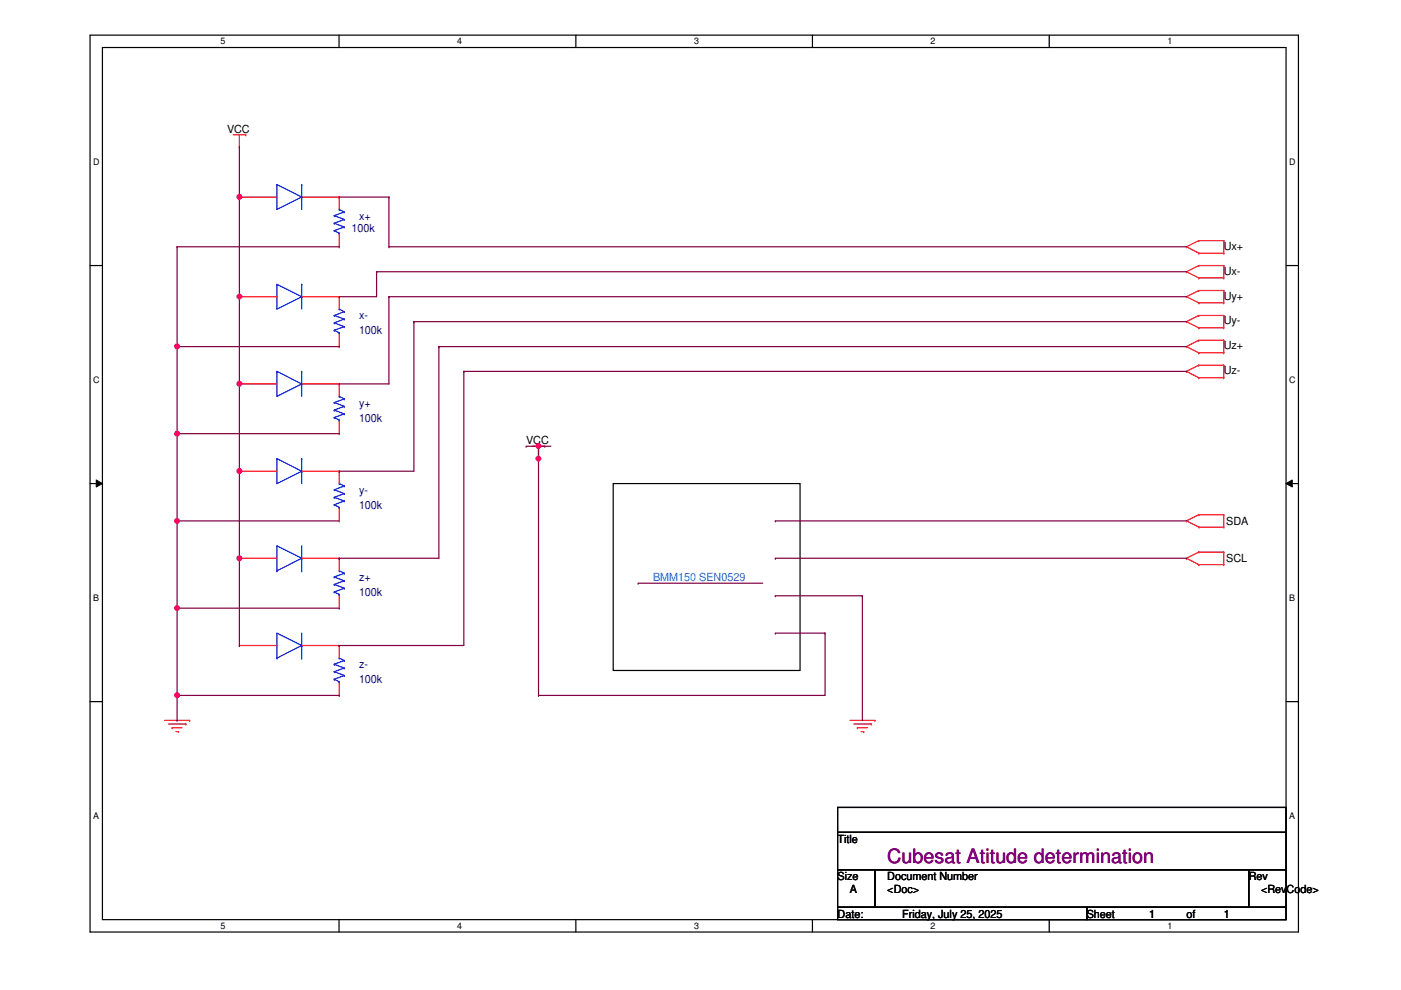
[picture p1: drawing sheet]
<svg xmlns="http://www.w3.org/2000/svg" width="297mm" height="210mm" viewBox="0 0 297 210" stroke-linecap="round" stroke-linejoin="round" font-family="sans-serif">
<path d="M19.1 7.5h256.2v190.1h-256.2zM21.7 10.1h251v184.9h-251z" fill="none" stroke="#000" stroke-width=".25"/>
<g fill="#fff">
<path d="M46.8 7.7h1v2.1h-1z"/>
<path d="M46.8 195.2h1v2.2h-1z"/>
</g>
<path d="M71.9 7.5v2.6M71.9 195v2.6" fill="none" stroke="#000" stroke-width=".25"/>
<g fill="#fff">
<path d="M96.9 7.7h1.1v2.1h-1.1z"/>
<path d="M96.9 195.2h1.1v2.2h-1.1z"/>
</g>
<path d="M122.1 7.5v2.6M122.1 195v2.6" fill="none" stroke="#000" stroke-width=".25"/>
<g fill="#fff">
<path d="M147.2 7.7h1v2.1h-1z"/>
<path d="M147.2 195.2h1v2.2h-1z"/>
</g>
<path d="M172.3 7.5v2.6M172.3 195v2.6" fill="none" stroke="#000" stroke-width=".25"/>
<g fill="#fff">
<path d="M197.3 7.7h1v2.1h-1z"/>
<path d="M197.3 195.2h1v2.2h-1z"/>
</g>
<path d="M222.5 7.5v2.6M222.5 195v2.6" fill="none" stroke="#000" stroke-width=".25"/>
<g fill="#fff">
<path d="M247.5 7.7h1v2.1h-1z"/>
<path d="M247.5 195.2h1v2.2h-1z"/>
<path d="M19.8 33.2h1.3v2.1h-1.3z"/>
<path d="M273.3 33.2h1.4v2.1h-1.4z"/>
<path d="M19.8 79.4h1.3v2.1h-1.3z"/>
<path d="M273.3 79.4h1.4v2.1h-1.4z"/>
</g>
<path d="M19.1 56.3h2.6M272.7 56.3h2.6" fill="none" stroke="#000" stroke-width=".25"/>
<g fill="#fff">
<path d="M19.8 125.6h1.2v2.2h-1.2z"/>
<path d="M273.3 125.6h1.3v2.2h-1.3z"/>
</g>
<path d="M19.1 102.5h2.6M272.7 102.5h2.6" fill="none" stroke="#000" stroke-width=".25"/>
<path d="M20.4 101.8l1.3 .7-1.3 .8zM272.7 102.5l1.3-.7v1.5z" fill="#000"/>
<path d="M20.4 101.8l1.3 .7-1.3 .8zM272.7 102.5l1.3-.7v1.5z" fill="none" stroke="#000" stroke-width=".21"/>
<g fill="#fff">
<path d="M19.8 171.9h1.2v2.1h-1.2z"/>
<path d="M273.3 171.9h1.3v2.1h-1.3z"/>
</g>
<path d="M130 102.5h39.6v39.7h-39.6zM19.1 148.8h2.6M272.7 148.8h2.6M177.6 171.2h95.1v5.3h-95.1zM177.6 176.5h95.1v7.9h-95.1zM177.6 184.4h7.9v8h-7.9zM177.6 192.4h52.8v2.6h-52.8zM185.5 184.4h79.3v8h-79.3zM230.4 192.4h42.3v2.6h-42.3zM264.8 184.4h7.9v8h-7.9z" fill="none" stroke="#000" stroke-width=".25"/>
<g fill="none" stroke="#f00" stroke-width=".25">
<path d="M49.4 28.6h2.7M50.8 31.2h.1M50.8 28.6v2.6M52.1 28.6h.1M50.8 41.8h.1M50.8 41.8h7.9M64 41.8h7.9M71.9 41.8h.1M71.9 52.3h.1M71.9 41.8v2.6M71.9 49.7v2.6M251.5 52.3h.1"/>
<path d="M251.5 57.6h.1M251.5 52.3l2.7 1.4M251.5 57.6l2.7 1.3M254.2 51h.1M254.2 53.7h.1M254.2 56.3h.1M254.2 58.9h.1M254.2 51l-2.7 1.3M254.2 51h5.3M254.2 53.7h5.3M254.2 56.3l-2.7 1.3M254.2 56.3h5.3"/>
<path d="M254.2 58.9h5.3M259.5 51h.1M259.5 53.7h.1M259.5 56.3h.1M259.5 58.9h.1M259.5 51v2.7M259.5 56.3v2.6M50.8 62.9h.1M50.8 62.9h7.9M64 62.9h7.9M71.9 62.9h.1M71.9 73.5h.1"/>
<path d="M71.9 62.9v2.6M71.9 70.8v2.7M251.5 62.9h.1M251.5 68.2h.1M251.5 73.5h.1M251.5 78.7h.1M251.5 62.9l2.7 1.3M251.5 68.2l2.7 1.3M251.5 73.5l2.7 1.3M251.5 78.7l2.7 1.4M254.2 61.6h.1M254.2 64.2h.1"/>
<path d="M254.2 69.5h.1M254.2 66.9h.1M254.2 72.1h.1M254.2 74.8h.1M254.2 77.4h.1M254.2 61.6l-2.7 1.3M254.2 61.6h5.3M254.2 64.2h5.3M254.2 69.5h5.3M254.2 66.9h5.3M254.2 66.9l-2.7 1.3M254.2 72.1l-2.7 1.4"/>
<path d="M254.2 72.1h5.3M254.2 74.8h5.3M254.2 77.4l-2.7 1.3M254.2 77.4h5.3M259.5 61.6h.1M259.5 64.2h.1M259.5 69.5h.1M259.5 66.9h.1M259.5 72.1h.1M259.5 74.8h.1M259.5 77.4h.1M259.5 61.6v2.6"/>
<path d="M259.5 66.9v2.6M259.5 72.1v2.7M259.5 77.4v2.7M50.8 99.9h.1M50.8 81.4h.1M50.8 99.9h7.9M50.8 81.4h7.9M64 99.9h7.9M64 81.4h7.9M71.9 99.9h.1M71.9 81.4h.1M71.9 91.9h.1"/>
<path d="M71.9 81.4v2.6M71.9 89.3v2.6M71.9 99.9v2.6M112.9 94.6h2.6M114.2 97.2h.1M114.2 94.6v2.6M115.5 94.6h.1M254.2 80.1h.1M254.2 80.1h5.3M259.5 80.1h.1M50.8 118.4h.1M50.8 118.4h7.9"/>
<path d="M64 118.4h7.9M71.9 110.4h.1M71.9 118.4h.1M71.9 107.8v2.6M71.9 118.4v2.6M251.5 110.4h.1M251.5 118.4h.1M251.5 110.4l2.7 1.4M251.5 118.4l2.7 1.3M254.2 109.1h.1M254.2 111.8h.1M254.2 117.1h.1"/>
<path d="M254.2 119.7h.1M254.2 109.1l-2.7 1.3M254.2 109.1h5.3M254.2 111.8h5.3M254.2 117.1l-2.7 1.3M254.2 117.1h5.3M254.2 119.7h5.3M259.5 109.1h.1M259.5 111.8h.1M259.5 117.1h.1M259.5 119.7h.1M259.5 109.1v2.7"/>
<path d="M259.5 117.1v2.6M50.8 136.9h.1M50.8 136.9h7.9M64 136.9h7.9M71.9 136.9h.1M71.9 128.9h.1M71.9 126.3v2.6M71.9 136.9v2.6M34.9 152.7h5.3M35.7 153.5h3.7M36.5 154.3h.1M36.5 154.3h2.1"/>
<path d="M37.3 155.1h.5M37.8 155.1h.1M39.4 153.5h.1M40.2 152.7h.1M71.9 147.4h.1M71.9 144.8v2.6M180.2 152.7h5.3M181 153.5h3.7M181.8 154.3h.1M181.8 154.3h2.1M182.6 155.1h.5M183.1 155.1h.1"/>
<path d="M184.7 153.5h.1M185.5 152.7h.1"/>
</g>
<g fill="none" stroke="#00f" stroke-width=".25">
<path d="M58.7 39.1h.1M58.7 39.1v5.3l5.3-2.6M58.7 39.1l5.3 2.7M64 39.1h.1M64 39.1v5.3M64 41.8h.1M70.9 48.9h.1M70.9 47.3h.1M70.9 45.7h.1M70.9 48.9l1 .5M70.9 47.3l2.1 .8M70.9 45.7l2.1 .8"/>
<path d="M71.9 44.4h.1M71.9 49.4h.1M71.9 49.4v.3M71.9 44.4l1.1 .6M73 48.1h.1M73 46.5h.1M73 45h.1M73 48.1l-2.1 .8M73 46.5l-2.1 .8M73 45l-2.1 .7M58.7 78.7h.1M58.7 60.3h.1"/>
<path d="M58.7 60.3v5.2l5.3-2.6M58.7 78.7v5.3l5.3-2.6M58.7 78.7l5.3 2.7M58.7 60.3l5.3 2.6M64 78.7h.1M64 62.9h.1M64 60.3h.1M64 60.3v5.2M64 78.7v5.3M70.9 70h.1M70.9 68.5h.1M70.9 66.9h.1"/>
<path d="M70.9 70l1 .6M70.9 68.5l2.1 .8M70.9 66.9l2.1 .7M71.9 65.5h.1M71.9 70.6h.1M71.9 70.6v.2M71.9 65.5l1.1 .6M73 69.3h.1M73 67.6h.1M73 66.1h.1M73 69.3l-2.1 .7M73 67.6l-2.1 .9"/>
<path d="M73 66.1l-2.1 .8M58.7 97.2h.1M58.7 97.2v5.3l5.3-2.6M58.7 97.2l5.3 2.7M64 99.9h.1M64 97.2h.1M64 81.4h.1M64 97.2v5.3M70.9 88.5h.1M70.9 87h.1M70.9 85.3h.1M70.9 88.5l1 .6"/>
<path d="M70.9 87l2.1 .8M70.9 85.3l2.1 .8M71.9 84h.1M71.9 89.1h.1M71.9 89.1v.2M71.9 84l1.1 .6M73 87.8h.1M73 86.1h.1M73 84.6h.1M73 87.8l-2.1 .7M73 86.1l-2.1 .9M73 84.6l-2.1 .7"/>
<path d="M64 118.4h.1M64 115.7v5.3M64 118.4l-5.3-2.7v5.3M64 118.4l-5.3 2.6M70.9 107h.1M70.9 105.5h.1M70.9 103.8h.1M70.9 107l1 .6M70.9 105.5l2.1 .7M70.9 103.8l2.1 .8M71.9 102.5h.1M71.9 107.6h.1"/>
<path d="M71.9 102.5l1.1 .5M71.9 107.6v.2M73 106.2h.1M73 104.6h.1M73 103h.1M73 106.2l-2.1 .8M73 104.6l-2.1 .9M73 103l-2.1 .8M58.7 139.5h.1M58.7 121h.1M64 136.9h.1M64 139.5h.1"/>
<path d="M64 121h.1M64 136.9l-5.3-2.7v5.3M64 136.9l-5.3 2.6M64 134.2v5.3M70.9 125.5h.1M70.9 123.9h.1M70.9 122.3h.1M70.9 125.5l1 .5M70.9 123.9l2.1 .8M70.9 122.3l2.1 .8M71.9 139.5h.1M71.9 121h.1"/>
<path d="M71.9 126h.1M71.9 126v.3M71.9 139.5l1.1 .5M71.9 121l1.1 .5M73 124.7h.1M73 123.1h.1M73 121.5h.1M73 124.7l-2.1 .8M73 123.1l-2.1 .8M73 121.5l-2.1 .8M70.9 144h.1M70.9 142.4h.1"/>
<path d="M70.9 140.8h.1M70.9 144l1 .5M70.9 142.4l2.1 .8M70.9 140.8l2.1 .8M71.9 144.5h.1M71.9 144.5v.3M73 143.2h.1M73 141.6h.1M73 140h.1M73 143.2l-2.1 .8M73 141.6l-2.1 .8M73 140l-2.1 .8"/>
</g>
<path d="M50.8 41.8v21.1M50.8 62.9h.1" fill="none" stroke="#800040" stroke-width=".25"/>
<circle cx="50.8" cy="41.7" r=".51" fill="#f0f"/>
<circle cx="50.8" cy="41.7" r=".51" fill="none" stroke="#f0f" stroke-width=".25"/>
<circle cx="50.8" cy="62.9" r=".5" fill="#f0f"/>
<circle cx="50.8" cy="62.9" r=".5" fill="none" stroke="#f0f" stroke-width=".25"/>
<path d="M50.8 62.9v18.5M50.8 81.4h.1" fill="none" stroke="#800040" stroke-width=".25"/>
<circle cx="50.8" cy="81.4" r=".51" fill="#f0f"/>
<circle cx="50.8" cy="81.4" r=".51" fill="none" stroke="#f0f" stroke-width=".25"/>
<path d="M50.8 99.9h.1M50.8 81.4v37M50.8 118.4h.1" fill="none" stroke="#800040" stroke-width=".25"/>
<circle cx="50.8" cy="99.9" r=".51" fill="#f0f"/>
<circle cx="50.8" cy="99.9" r=".51" fill="none" stroke="#f0f" stroke-width=".25"/>
<circle cx="50.8" cy="118.4" r=".51" fill="#f0f"/>
<circle cx="50.8" cy="118.4" r=".51" fill="none" stroke="#f0f" stroke-width=".25"/>
<g fill="none" stroke="#800040" stroke-width=".25">
<path d="M114.2 94.6h.1M114.2 94.6v2.6M50.8 118.4v18.5M164.4 110.4h.1M164.4 118.4h.1M164.4 110.4h87.1M164.4 118.4h87.1M50.8 136.9h.1M164.4 126.3h.1M164.4 134.2h.1M164.4 126.3h18.4M164.4 134.2h10.5"/>
<path d="M174.9 134.2h.1M174.9 134.2v13.2h-60.7M114.2 147.4h.1"/>
</g>
<circle cx="114.1" cy="94.6" r=".5" fill="#f0f"/>
<circle cx="114.1" cy="94.6" r=".5" fill="none" stroke="#f0f" stroke-width=".25"/>
<path d="M111.5 94.6h.1M111.5 94.6h5.3M114.2 94.6h.1M114.2 97.2h.1M114.2 97.2v50.2M182.8 126.3h.1M182.8 126.3v26.4" fill="none" stroke="#800040" stroke-width=".25"/>
<circle cx="114.1" cy="97.2" r=".5" fill="#f0f"/>
<circle cx="114.1" cy="97.2" r=".5" fill="none" stroke="#f0f" stroke-width=".25"/>
<g fill="none" stroke="#800040" stroke-width=".25">
<path d="M50.8 31.2h.1M50.8 31.2v10.6M37.5 52.3h.1M37.5 52.3h34.4M37.5 52.3v39.6M71.9 41.8h.1M71.9 41.8h10.6M79.8 57.6h.1M79.8 57.6v5.3h-7.9M79.8 57.6h171.7M82.5 52.3h.1M82.5 41.8h.1"/>
<path d="M82.5 41.8v10.5M82.5 52.3h169M37.5 73.5h.1M37.5 73.5h34.4M71.9 62.9h.1M82.5 62.9h.1M82.5 62.9h169M82.5 62.9v18.5h-10.6M87.8 68.2h.1M87.8 68.2v31.7h-15.9M87.8 68.2h163.7M93 73.5h.1"/>
<path d="M93 73.5v44.9h-21.1M93 73.5h158.5M98.3 78.7h.1M98.3 78.7v58.2h-26.4M98.3 78.7h153.2M37.5 91.9h.1M71.9 81.4h.1M71.9 99.9h.1M71.9 118.4h.1M71.9 136.9h.1M135.3 123.7h.1M135.3 123.7h26.4"/>
</g>
<circle cx="37.5" cy="73.4" r=".51" fill="#f0f"/>
<circle cx="37.5" cy="73.4" r=".51" fill="none" stroke="#f0f" stroke-width=".25"/>
<path d="M37.5 91.9h.1M37.5 91.9h34.4M37.5 91.9v18.5M37.5 110.4h.1" fill="none" stroke="#800040" stroke-width=".25"/>
<circle cx="37.5" cy="91.9" r=".51" fill="#f0f"/>
<circle cx="37.5" cy="91.9" r=".51" fill="none" stroke="#f0f" stroke-width=".25"/>
<circle cx="37.5" cy="110.4" r=".51" fill="#f0f"/>
<circle cx="37.5" cy="110.4" r=".51" fill="none" stroke="#f0f" stroke-width=".25"/>
<path d="M37.5 110.4h.1M37.5 110.4h34.4M37.5 110.4v37M37.5 128.9h.1M37.5 128.9h34.4M37.5 147.4h.1" fill="none" stroke="#800040" stroke-width=".25"/>
<circle cx="37.6" cy="128.9" r=".5" fill="#f0f"/>
<circle cx="37.6" cy="128.9" r=".5" fill="none" stroke="#f0f" stroke-width=".25"/>
<path d="M37.5 147.4h.1M37.5 152.7h.1M37.5 147.4h34.4M37.5 147.4v5.3" fill="none" stroke="#800040" stroke-width=".25"/>
<circle cx="37.5" cy="147.4" r=".51" fill="#f0f"/>
<circle cx="37.5" cy="147.4" r=".51" fill="none" stroke="#f0f" stroke-width=".25"/>
<circle cx="50.8" cy="41.7" r=".51" fill="#f0f"/>
<circle cx="50.8" cy="41.7" r=".51" fill="none" stroke="#f0f" stroke-width=".25"/>
<circle cx="50.8" cy="62.9" r=".5" fill="#f0f"/>
<circle cx="50.8" cy="62.9" r=".5" fill="none" stroke="#f0f" stroke-width=".25"/>
<circle cx="50.8" cy="81.4" r=".51" fill="#f0f"/>
<circle cx="50.8" cy="81.4" r=".51" fill="none" stroke="#f0f" stroke-width=".25"/>
<circle cx="50.8" cy="99.9" r=".51" fill="#f0f"/>
<circle cx="50.8" cy="99.9" r=".51" fill="none" stroke="#f0f" stroke-width=".25"/>
<circle cx="50.8" cy="118.4" r=".51" fill="#f0f"/>
<circle cx="50.8" cy="118.4" r=".51" fill="none" stroke="#f0f" stroke-width=".25"/>
<circle cx="114.1" cy="94.6" r=".5" fill="#f0f"/>
<circle cx="114.1" cy="94.6" r=".5" fill="none" stroke="#f0f" stroke-width=".25"/>
<circle cx="114.1" cy="97.2" r=".5" fill="#f0f"/>
<circle cx="114.1" cy="97.2" r=".5" fill="none" stroke="#f0f" stroke-width=".25"/>
<circle cx="37.5" cy="73.4" r=".51" fill="#f0f"/>
<circle cx="37.5" cy="73.4" r=".51" fill="none" stroke="#f0f" stroke-width=".25"/>
<circle cx="37.5" cy="91.9" r=".51" fill="#f0f"/>
<circle cx="37.5" cy="91.9" r=".51" fill="none" stroke="#f0f" stroke-width=".25"/>
<circle cx="37.5" cy="110.4" r=".51" fill="#f0f"/>
<circle cx="37.5" cy="110.4" r=".51" fill="none" stroke="#f0f" stroke-width=".25"/>
<circle cx="37.6" cy="128.9" r=".5" fill="#f0f"/>
<circle cx="37.6" cy="128.9" r=".5" fill="none" stroke="#f0f" stroke-width=".25"/>
<circle cx="37.5" cy="147.4" r=".51" fill="#f0f"/>
<circle cx="37.5" cy="147.4" r=".51" fill="none" stroke="#f0f" stroke-width=".25"/>
<text font-size="4.2" fill="#800080" x="188.1" y="182.9">Cubesat Atitude determination</text>
<g font-size="2.4">
<text x="48.1" y="28.1">VCC</text>
<text x="259.5" y="53">Ux+</text>
<text x="259.5" y="58.3">Ux-</text>
<text x="259.5" y="63.5">Uy+</text>
<text x="259.5" y="68.8">Uy-</text>
<text x="259.5" y="74.1">Uz+</text>
<text x="259.5" y="79.4">Uz-</text>
<text x="111.5" y="94.1">VCC</text>
<text x="260" y="111.3">SDA</text>
<text x="260" y="119.3">SCL</text>
<text x="177.6" y="178.7">Title</text>
<text x="177.6" y="186.6">Size</text>
<text x="180.2" y="189.3">A</text>
<text x="188.1" y="189.3">&lt;Doc&gt;</text>
<text x="188.1" y="186.6">Document Number</text>
<text x="264.8" y="186.6">Rev</text>
<text x="267.4" y="189.3">&lt;RevCode&gt;</text>
<text x="177.6" y="194.6">Date:</text>
<text x="191.3" y="194.6">Friday, July 25, 2025</text>
<text x="230.4" y="194.6">Sheet</text>
<text x="243.6" y="194.6">1</text>
<text x="251.5" y="194.6">of</text>
<text x="259.5" y="194.6">1</text>
</g>
<g font-size="2.4" fill="#000080">
<text x="76.1" y="46.6">x+</text>
<text x="74.5" y="49.3">100k</text>
<text x="76.1" y="67.7">x-</text>
<text x="76.1" y="70.9">100k</text>
<text x="76.1" y="86.2">y+</text>
<text x="76.1" y="89.4">100k</text>
<text x="76.1" y="104.7">y-</text>
<text x="76.1" y="107.9">100k</text>
<text x="76.1" y="123.2">z+</text>
<text x="76.1" y="126.4">100k</text>
<text x="76.1" y="141.7">z-</text>
<text x="76.1" y="144.9">100k</text>
</g>
<text font-size="2.4" fill="#0080ff" x="138.5" y="123.1">BMM150 SEN0529</text>
<g font-size="1.9">
<text x="46.8" y="9.4">5</text>
<text x="96.9" y="9.4">4</text>
<text x="147.2" y="9.4">3</text>
<text x="197.3" y="9.4">2</text>
<text x="247.5" y="9.4">1</text>
<text x="19.8" y="34.9">D</text>
<text x="273.3" y="34.9">D</text>
<text x="19.8" y="81.1">C</text>
<text x="273.3" y="81.1">C</text>
<text x="19.8" y="127.3">B</text>
<text x="273.3" y="127.3">B</text>
<text x="19.8" y="173.6">A</text>
<text x="273.3" y="173.6">A</text>
<text x="46.8" y="196.9">5</text>
<text x="96.9" y="196.9">4</text>
<text x="147.2" y="196.9">3</text>
<text x="197.3" y="196.9">2</text>
<text x="247.5" y="196.9">1</text>
</g>
</svg>
